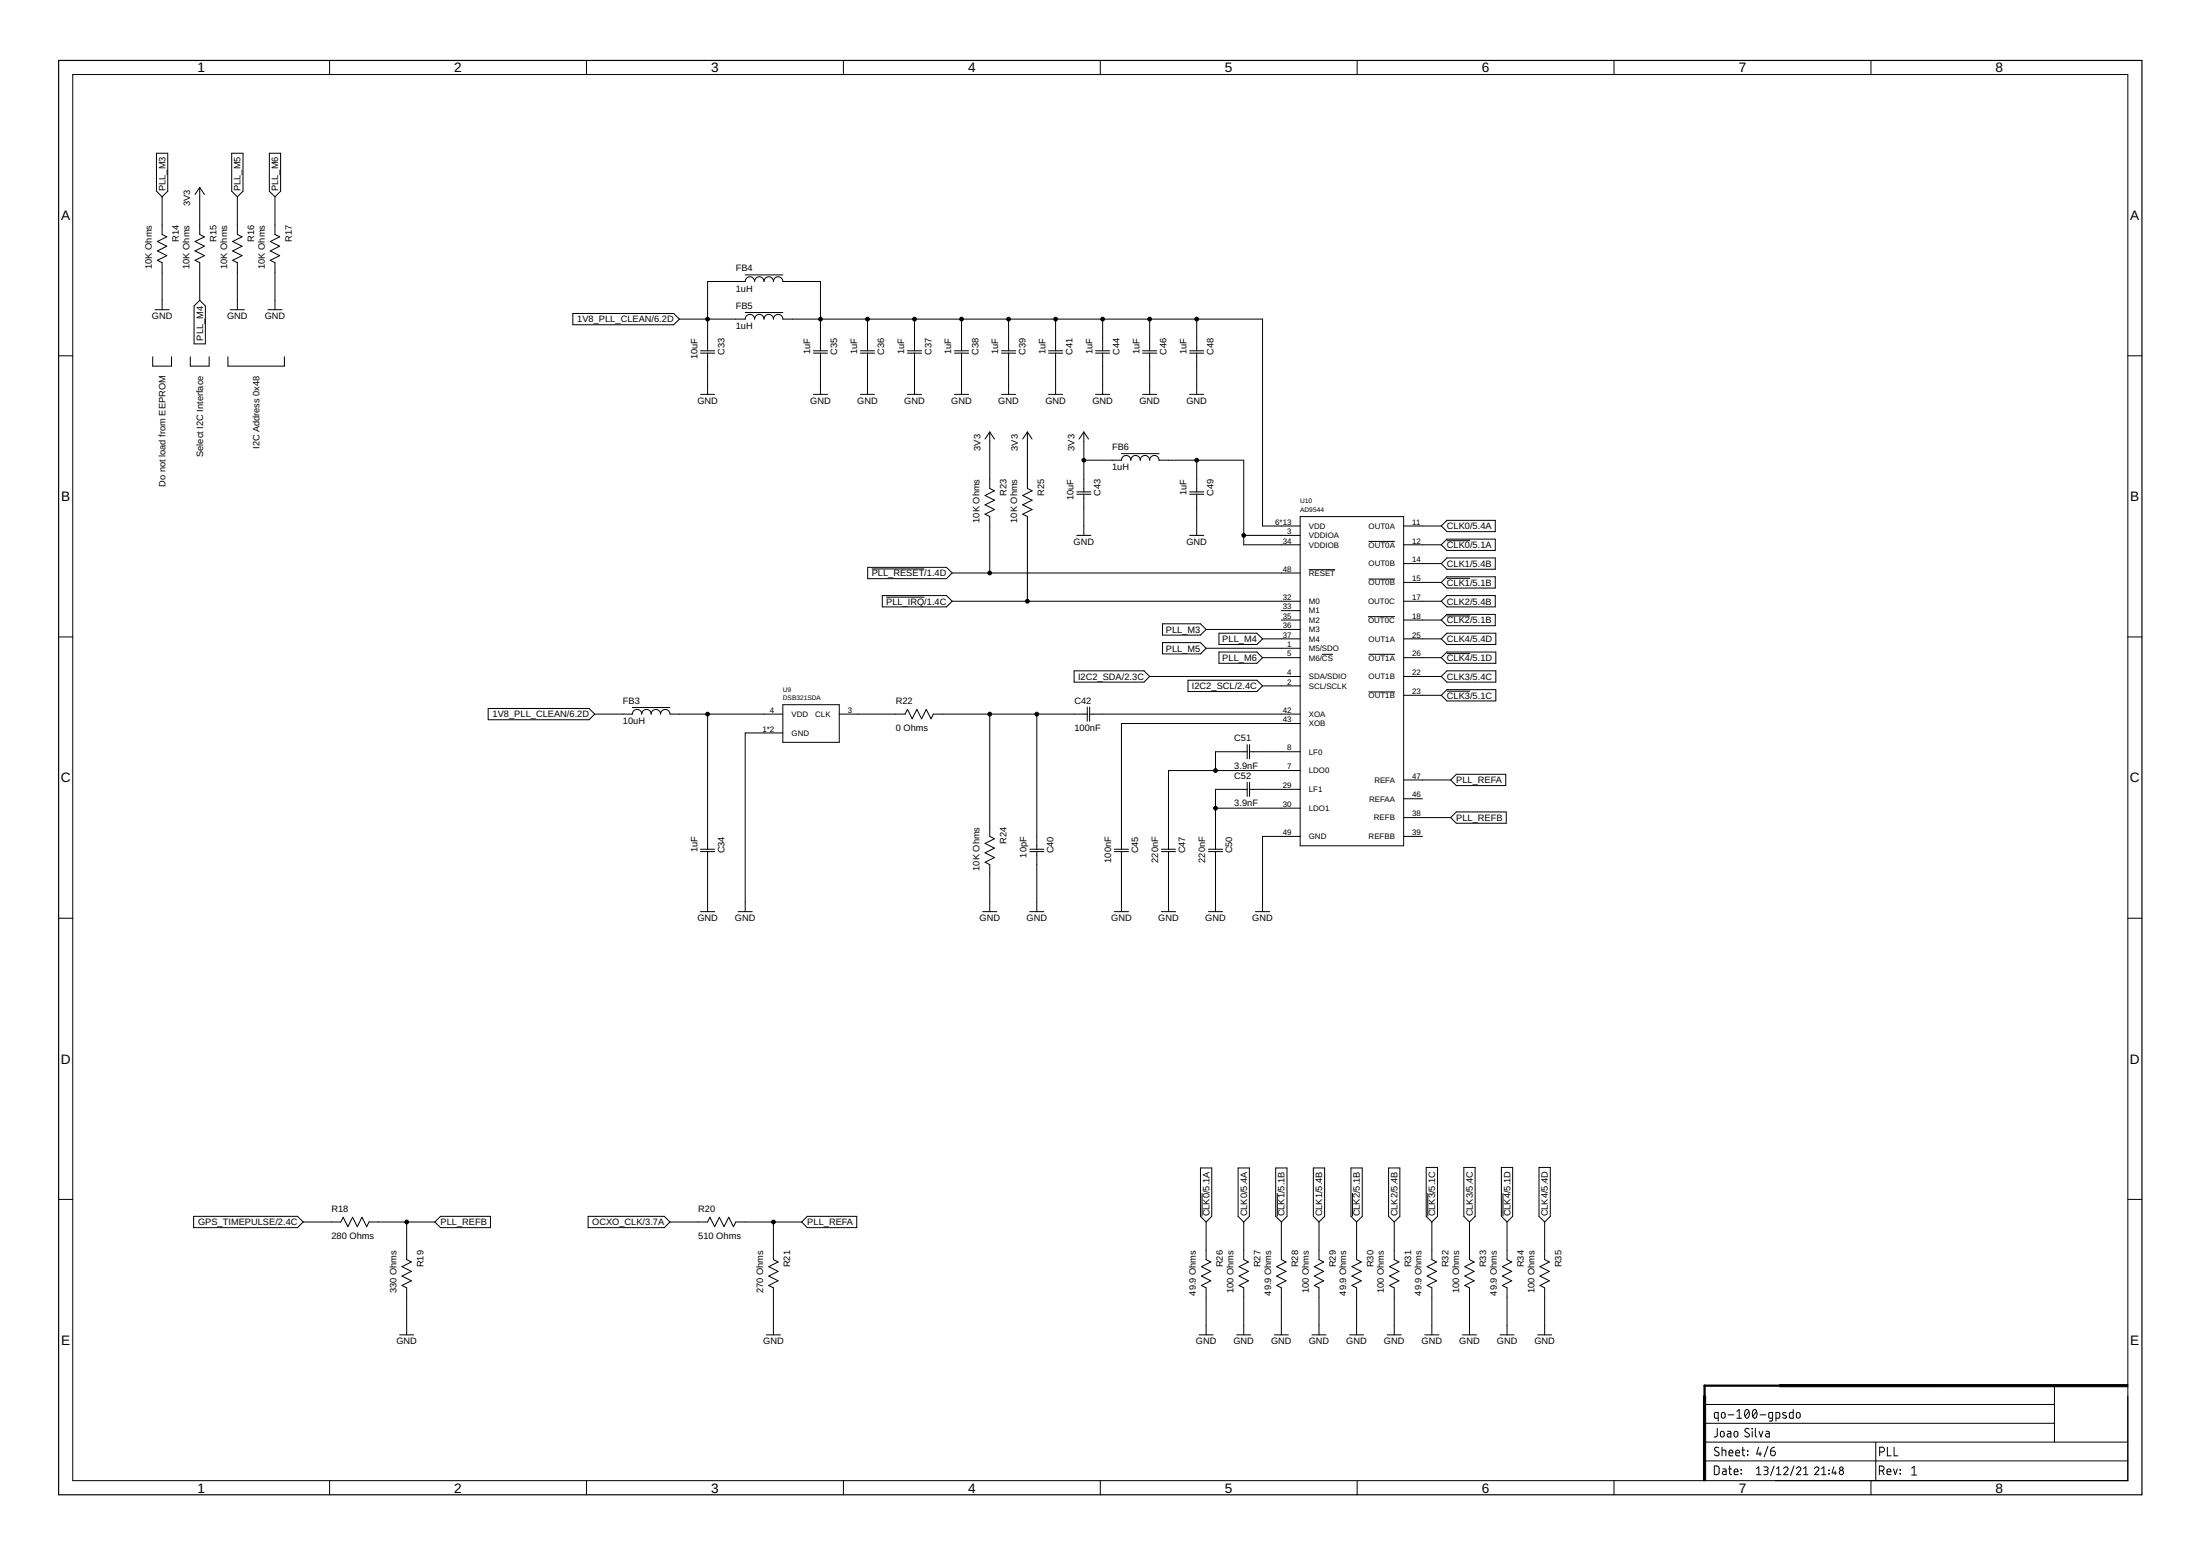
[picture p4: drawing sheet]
<svg xmlns="http://www.w3.org/2000/svg" width="594mm" height="420mm" viewBox="0 0 594 420" stroke-linecap="round" stroke-linejoin="round" font-family="sans-serif">
<g fill="none" stroke="#000" stroke-width=".27">
<path d="M89 16.3v3.8M158.4 16.3v3.8M227.8 16.3v3.8M297.1 16.3v3.8M366.5 16.3v3.8M435.8 16.3v3.8M505.2 16.3v3.8M19.6 20.1h555v379.7h-555zM42.2 41.4h3.1v10.2l-1.5 1.5-1.6-1.5zM43.8 53.1v10.2l1.2 .6-2.5 1.3 2.5 1.3-2.5 1.3 2.5 1.2-2.5 1.3 1.3 .6v12.7M53.9 50.6v12.7l1.3 .6-2.5 1.3 2.5 1.3-2.5 1.3 2.5 1.2-2.5 1.3 1.2 .6v10.2M53.9 50.6l1.3 1.9"/>
<path d="M53.9 50.6l-1.2 1.9M62.6 41.4h3v10.2l-1.5 1.5-1.5-1.5zM64.1 53.1v10.2l1.3 .6-2.6 1.3 2.6 1.3-2.6 1.3 2.6 1.2-2.6 1.3 1.3 .6v12.7M72.7 41.4h3.1v10.2l-1.5 1.5-1.6-1.5zM74.3 53.1v10.2l1.2 .6-2.5 1.3 2.5 1.3-2.5 1.3 2.5 1.2-2.5 1.3 1.3 .6v12.7M201.2 74.2h10.2M15.8 96.1h3.8M41.2 96.3v2.6h5.1v-2.6M41.9 83.6h3.8M51.4 96.3v2.6h5.1v-2.6M53.9 81.1l1.6 1.5v10.3h-3.1v-10.3zM61.6 96.3v2.6h15.2v-2.6"/>
<path d="M62.2 83.6h3.8M72.3 83.6h3.9M154.7 84.6h27.2l1.6 1.6-1.6 1.5h-27.2zM183.5 86.2h17.7a1.27 1.27 0 0 1 1.3-1.3 1.27 1.27 0 0 1 1.3 1.3 1.27 1.27 0 0 1 1.2-1.3 1.27 1.27 0 0 1 1.3 1.3 1.27 1.27 0 0 1 1.3-1.3 1.27 1.27 0 0 1 1.3 1.3 1.27 1.27 0 0 1 1.2-1.3 1.27 1.27 0 0 1 1.3 1.3h129.5v55.8h10.2M189.2 94.7h3.8M189.2 95.4h3.8M191.1 94.7v-18.7h10.1a1.27 1.27 0 0 1 1.3-1.3 1.27 1.27 0 0 1 1.3 1.3 1.27 1.27 0 0 1 1.2-1.3 1.27 1.27 0 0 1 1.3 1.3 1.27 1.27 0 0 1 1.3-1.3 1.27 1.27 0 0 1 1.3 1.3 1.27 1.27 0 0 1 1.2-1.3 1.27 1.27 0 0 1 1.3 1.3h10.2v18.7M191.1 95.4v11.1M201.2 84.4h10.2M219.6 94.7h3.9M219.6 95.4h3.9M221.6 95.4v11.1"/>
<path d="M232.3 94.7h3.9M232.3 95.4h3.9M234.3 86.2v8.5M234.3 95.4v11.1M245 94.7h3.9M245 95.4h3.9M247 86.2v8.5M247 95.4v11.1M257.7 94.7h3.9M257.7 95.4h3.9M259.7 86.2v8.5M259.7 95.4v11.1"/>
<path d="M270.4 94.7h3.9M270.4 95.4h3.9M272.4 86.2v8.5M272.4 95.4v11.1M283.1 94.7h3.9M283.1 95.4h3.9M285.1 86.2v8.5M285.1 95.4v11.1M295.8 94.7h3.9M295.8 95.4h3.9M297.8 86.2v8.5M297.8 95.4v11.1"/>
<path d="M308.5 94.7h3.9M308.5 95.4h3.9M310.5 86.2v8.5M310.5 95.4v11.1M321.2 94.7h3.9M321.2 95.4h3.9M323.2 86.2v8.5M323.2 95.4v11.1M574.6 96.1h3.8M189.2 106.5h3.8M219.6 106.5h3.9M232.3 106.5h3.9"/>
<path d="M245 106.5h3.9M257.7 106.5h3.9M267.3 116.6v15.3l1.2 .6-2.5 1.3 2.5 1.3-2.5 1.2 2.5 1.3-2.5 1.3 1.3 .6v15.2M267.3 116.6l1.2 2M267.3 116.6l-1.3 2M270.4 106.5h3.9M277.4 116.6v15.3l1.3 .6-2.5 1.3 2.5 1.3-2.5 1.2 2.5 1.3-2.5 1.3 1.2 .6v22.8M277.4 116.6l1.3 2M277.4 116.6l-1.2 2M283.1 106.5h3.9M292.7 116.6l1.2 2M292.7 116.6l-1.3 2"/>
<path d="M292.7 116.6v16.2M295.8 106.5h3.9M308.5 106.5h3.9M321.2 106.5h3.9M290.8 132.8h3.8M290.8 133.5h3.8M292.7 124.3h10.1a1.27 1.27 0 0 1 1.3-1.3 1.27 1.27 0 0 1 1.3 1.3 1.27 1.27 0 0 1 1.2-1.3 1.27 1.27 0 0 1 1.3 1.3 1.27 1.27 0 0 1 1.3-1.3 1.27 1.27 0 0 1 1.3 1.3 1.27 1.27 0 0 1 1.2-1.3 1.27 1.27 0 0 1 1.3 1.3h22.9v22.8h15.2M292.7 133.5v11.1M302.8 122.5h10.2M321.2 132.8h3.9M321.2 133.5h3.9M323.2 124.3v8.5"/>
<path d="M323.2 133.5v11.1M351.1 139.5h27.9v88.9h-27.9zM234.3 153.2h21.3l1.5 1.5-1.5 1.6h-21.3zM235.4 153.6h14.2M257.1 154.7h94M290.8 144.6h3.8M321.2 144.6h3.9M335.9 144.6h15.2M353.4 153.8h7.1M369.5 146.2h7.2M369.5 156.4h7.2M379 142h10.2"/>
<path d="M379 147.1h10.2M379 157.3h10.2M379 152.2h10.2M389.2 142l1.5-1.5h13.1v3.1h-13.1zM389.2 147.1l1.5-1.5h13.1v3h-13.1zM389.2 157.3l1.5-1.6h13.1v3.1h-13.1zM390.7 150.7h13.1v3h-13.1l-1.5-1.5zM390.7 146h6.3M390.7 156.2h6.3M15.8 172h3.8M238.3 160.8h17.3l1.5 1.5-1.5 1.6h-17.3zM239.3 161.2h10.3"/>
<path d="M257.1 162.3h94M313.9 173.5h10.3l1.5 1.5-1.5 1.6h-10.3zM313.9 168.4h10.3l1.5 1.6-1.5 1.5h-10.3zM325.7 175h25.4M325.7 170h25.4M329.2 171h10.2l1.5 1.5-1.5 1.5h-10.2zM329.2 176.1h10.2l1.5 1.5-1.5 1.5h-10.2zM340.9 177.6h10.2M340.9 172.5h10.2M346 167.4h5.1M346 164.9h5.1M357 176.7h2.9"/>
<path d="M369.4 166.5h7.3M369.5 176.7h7.2M379 177.6h10.2M379 172.5h10.2M379 167.4h10.2M379 162.3h10.2M389.2 162.3l1.5-1.5h13.1v3.1h-13.1zM389.2 167.4l1.5-1.5h13.1v3.1h-13.1zM389.2 177.6l1.5-1.5h13.2v3h-13.2zM390.7 171h13.2v3h-13.2l-1.5-1.5zM390.7 176.5h6.3M390.7 166.3h6.3"/>
<path d="M574.6 172h3.8M131.8 191.3h27.3l1.5 1.5-1.5 1.6h-27.3zM160.6 192.8h10.2a1.27 1.27 0 0 1 1.2-1.2 1.27 1.27 0 0 1 1.3 1.2 1.27 1.27 0 0 1 1.3-1.2 1.27 1.27 0 0 1 1.2 1.2 1.27 1.27 0 0 1 1.3-1.2 1.27 1.27 0 0 1 1.3 1.2 1.27 1.27 0 0 1 1.2-1.2 1.27 1.27 0 0 1 1.3 1.2h30.5M170.8 191.1h10.1M191.1 192.8v36.5M211.4 190.3h15.2v10.1h-15.2zM211.4 197.9h-10.2v48.3M226.6 192.8h17.8l.6-1.2 1.3 2.5 1.3-2.5 1.3 2.5 1.2-2.5 1.3 2.5 .6-1.3h41.6M267.3 192.8v33l1.2 .7-2.5 1.3 2.5 1.2-2.5 1.3 2.5 1.3-2.5 1.2 1.3 .7v12.7M280 192.8v36.5M290 181.1h18.9l1.6 1.6-1.6 1.5h-18.9zM293.6 190.9v3.8"/>
<path d="M294.2 192.8h56.9M294.2 190.9v3.8M310.5 182.7h40.6M320.8 183.7h18.6l1.5 1.5-1.5 1.5h-18.6zM340.9 185.2h10.2M351.1 195.4h-48.3v33.9M369.5 186.8h7.2M379 182.7h10.2M379 187.7h10.2M389.2 182.7l1.5-1.6h13.2v3.1h-13.2zM389.2 187.7l1.5-1.5h13.2v3.1h-13.2zM390.7 186.6h6.3"/>
<path d="M328.2 218.2h22.9M336.8 203h-8.6v5.1M336.8 213.1h-8.6v16.2M336.8 201.1v3.8M336.8 211.2v3.9M337.4 201.1v3.8M337.4 211.2v3.9M337.4 203h13.7M337.4 213.1h13.7M351.1 208.1h-35.6v21.2M379 210.6h12.7M379 215.7h5.1"/>
<path d="M391.7 210.6l1.6-1.5h13.3v3h-13.3zM189.2 229.3h3.8M189.2 230h3.8M191.1 230v16.2M278.1 229.3h3.8M278.1 230h3.8M280 230v16.2M300.9 229.3h3.8M300.9 230h3.8M302.8 230v16.2M313.6 229.3h3.8M313.6 230h3.8"/>
<path d="M315.5 230v16.2M326.3 229.3h3.8M326.3 230h3.8M328.2 230v16.2M351.1 225.8h-10.2v20.4M379 225.8h5.1M379 220.8h12.7M391.7 220.8l1.6-1.6h13.4v3.1h-13.4zM15.8 247.9h3.8M189.2 246.2h3.8M199.3 246.2h3.8M265.4 246.2h3.8"/>
<path d="M278.1 246.2h3.8M300.9 246.2h3.8M313.6 246.2h3.8M326.3 246.2h3.8M339 246.2h3.8M574.6 247.9h3.8M324.2 315.4h3v13l-1.5 1.6-1.5-1.6zM334.3 315.4h3.1v13l-1.5 1.6-1.6-1.6zM344.5 315.4h3v13l-1.5 1.6-1.5-1.6zM354.6 315.4h3.1v13l-1.5 1.6-1.6-1.6zM364.8 315.4h3.1v13l-1.6 1.6-1.5-1.6zM375 315.4h3v13l-1.5 1.6-1.5-1.6z"/>
<path d="M385.1 315.2h3.1v13.2l-1.5 1.6-1.6-1.6zM395.3 315.2h3v13.2l-1.5 1.6-1.5-1.6zM405.4 315.2h3.1v13.2l-1.5 1.6-1.6-1.6zM415.6 315.2h3v13.2l-1.5 1.6-1.5-1.6zM15.8 323.9h3.8M52.3 328.4h28l1.6 1.6-1.6 1.5h-28zM81.9 330h10.1l.7-1.3 1.2 2.5 1.3-2.5 1.3 2.5 1.2-2.5 1.3 2.5 .7-1.2h17.7M109.8 330v10.1l1.3 .7-2.6 1.2 2.6 1.3-2.6 1.3 2.6 1.2-2.6 1.3 1.3 .6v12.7M119 328.4h13.4v3.1h-13.4l-1.6-1.5zM158.8 328.4h20.6l1.5 1.6-1.5 1.5h-20.6zM180.9 330h10.2l.6-1.3 1.3 2.5 1.2-2.5 1.3 2.5 1.3-2.5 1.3 2.5 .6-1.2h17.8M208.9 330v10.1l1.2 .7-2.5 1.2 2.5 1.3-2.5 1.3 2.5 1.2-2.5 1.3 1.3 .6v12.7"/>
<path d="M218 328.4h13.4v3.1h-13.4l-1.5-1.5zM324.6 322.2v6.2M325.7 330v10.1l1.3 .7-2.6 1.2 2.6 1.3-2.6 1.3 2.6 1.2-2.6 1.3 1.3 .6v12.7M335.9 330v10.1l1.2 .7-2.5 1.2 2.5 1.3-2.5 1.3 2.5 1.2-2.5 1.3 1.3 .6v12.7M344.9 322.2v6.2M346 330v10.1l1.3 .7-2.6 1.2 2.6 1.3-2.6 1.3 2.6 1.2-2.6 1.3 1.3 .6v12.7M356.2 330v10.1l1.2 .7-2.5 1.2 2.5 1.3-2.5 1.3 2.5 1.2-2.5 1.3 1.3 .6v12.7M365.2 322.2v6.2M366.3 330v10.1l1.3 .7-2.5 1.2 2.5 1.3-2.5 1.3 2.5 1.2-2.5 1.3 1.2 .6v12.7M376.5 330v10.1l1.3 .7-2.6 1.2 2.6 1.3-2.6 1.3 2.6 1.2-2.6 1.3 1.3 .6v12.7M385.6 322.2v6.2M386.7 330v10.1l1.2 .7-2.5 1.2 2.5 1.3-2.5 1.3 2.5 1.2-2.5 1.3 1.3 .6v12.7"/>
<path d="M396.8 330v10.1l1.3 .7-2.6 1.2 2.6 1.3-2.6 1.3 2.6 1.2-2.6 1.3 1.3 .6v12.7M405.8 322.2v6.2M407 330v10.1l1.2 .7-2.5 1.2 2.5 1.3-2.5 1.3 2.5 1.2-2.5 1.3 1.3 .6v12.7M417.1 330v10.1l1.3 .7-2.6 1.2 2.6 1.3-2.6 1.3 2.6 1.2-2.6 1.3 1.3 .6v12.7M574.6 323.9h3.8M107.9 360.4h3.8M206.9 360.4h3.9M323.8 360.4h3.8M333.9 360.4h3.9M344.1 360.4h3.8M354.3 360.4h3.8M364.4 360.4h3.8"/>
<path d="M374.6 360.4h3.8M384.7 360.4h3.9M394.9 360.4h3.8M405 360.4h3.9M415.2 360.4h3.8M460.3 379.2h94.5M554.8 374.2v15.2M89 399.8v3.8M158.4 399.8v3.8M227.8 399.8v3.8M297.1 399.8v3.8M366.5 399.8v3.8"/>
<path d="M435.8 399.8v3.8M460.3 394.5h114.3M460.3 389.4h114.3M460.3 384.3h94.5M462.9 395.9h.9l.4 .4v1.4l-.4 .5h-.9zM463.7 385.7v2l-.2 .2-.6 .1M464 382.9h-.8l-.2-.2v-1.1l.2-.2h.8v2.3M464.1 391a.58 .58 0 0 0-.9-.1 .58 .58 0 0 0 .1 .9l.7 .3a.54 .54 0 0 1 .2 .8 .54 .54 0 0 1-.8 .2l-.5-.3M464.7 386.7l.5-.2a.92 .92 0 0 1 .1 1.5h-.3l-.4-.3zM464.9 381.6l.5-.2a.92 .92 0 0 1 .2 1.5l-.7-.1zM465 391.6l.9 .1 .1 1.4M465 390.8v2.3"/>
<path d="M465.2 396.6l.7 .1 .2 .2v1.3h-.6a.46 .46 0 0 1-.4-.5 .46 .46 0 0 1 .4-.4h.6M466.5 386.5h.7l.2 .2v1.3h-.6a.46 .46 0 0 1-.4-.4 .46 .46 0 0 1 .4-.5h.6M466.6 382h1.6M466.8 396.6h.8M466.9 392.3h1a.54 .54 0 0 0-.3-.7 .54 .54 0 0 0-.7 .5l.1 .9 .9 .1M467.1 395.9v1.9l.1 .3 .4 .1M468.3 397.4h1a.54 .54 0 0 0-.3-.7 .54 .54 0 0 0-.7 .5l.1 .9 .9 .1M468.4 386.7l.5-.2a.92 .92 0 0 1 .1 1.5l-.6-.1zM468.7 392.3h1.1a.54 .54 0 0 0-.4-.7 .54 .54 0 0 0-.7 .5l.1 .9 1 .1M469 382.9h1.3M469 381.1l.6-.5v2.3M470.1 397.9l.2 .1z"/>
<path d="M470.1 396.8l.2 .2zM470.4 391.6h.7M470.6 390.8v2.1l.5 .2M471.4 380.8a.62 .62 0 0 1 .7-.1 .62 .62 0 0 1 .3 .8 .99 .99 0 0 1-.8 1.4 1.62 1.62 0 0 1-.2-2.1zM471.9 391.8l.1 .1zM471.9 392.8l.1 .1zM472.3 381.1l-1.1 1.3M472.3 385.9a.58 .58 0 0 0-.9-.1 .58 .58 0 0 0 0 .9l.7 .4a.58 .58 0 0 1 .1 .8 .58 .58 0 0 1-.9 0l-.2-.2M473.1 385.7l.1 .1zM473.2 386.5v1.5M473.5 380.8a.61 .61 0 0 1 .7-.1 .61 .61 0 0 1 .3 .8 .99 .99 0 0 1-.8 1.4 1.62 1.62 0 0 1-.2-2.1zM474 385.7v1.9l.4 .4"/>
<path d="M474.3 381.1l-1 1.3M474.3 396.6l.6-.5v2.1M474.3 398.2h1.2M474.9 390.8l-.5 1.8h1.3M475 386.5l.5 1.5 .5-1.5M475.3 382h1.5M475.3 392.1v1M476.3 396.1h.7a.48 .48 0 0 1 .5 .5 .48 .48 0 0 1-.5 .4h-.5M476.9 397a.58 .58 0 0 1 .5 .6 .58 .58 0 0 1-.5 .6h-.6M476.9 386.5h.6l.3 .2v1.3h-.6a.46 .46 0 0 1-.5-.4 .46 .46 0 0 1 .5-.5h.6M477.4 390.5l-1 2.9M478.1 391.8h.8a.65 .65 0 0 1 .5 .7 .65 .65 0 0 1-.6 .6 .65 .65 0 0 1-.7-.6z"/>
<path d="M478.7 382.9h-.8l-.3-.2v-1.1l.3-.2h.8v1.9l-.3 .4h-.6M479.1 395.9l-1 2.5M479.2 390.8l-.8 .3-.3 .7M479.6 382.9h.8l.2-.2v-1.1l-.2-.2h-.8v2.3M479.7 398.2h1.2M479.7 396.6l.6-.5v2.1M481.7 396.6a.58 .58 0 0 1 .8-.5 .58 .58 0 0 1 .2 .9l-1 1.2h1.1M482.3 381.5l-.7-.1-.2 .4 .9 .6 .1 .4h-1M484.2 380.6v2.3h-.8l-.2-.2v-1.1l.2-.2h.8M484.4 395.9l-.9 2.5M485.1 396.6a.58 .58 0 0 1 .9-.5 .58 .58 0 0 1 .1 .9l-1 1.2h1.2M485.2 381.6l.5-.2a.92 .92 0 0 1 .2 1.5h-.4l-.4-.3z"/>
<path d="M487 398.2h1.2M487 396.6l.6-.5v2.1M490 396.6a.58 .58 0 0 1 .8-.5 .58 .58 0 0 1 .2 .9l-1 1.2h1.2M491.9 398.2h1.2M491.9 396.6l.6-.5v2.1M493.8 397.9l.2 .1zM493.8 397l.2 .1zM495.2 396.1l-.5 1.6h1.2M495.6 397.3v.9M505.2 399.8v3.8M506.5 389.4v10.4M507.5 397.2h.6a.65 .65 0 0 0 .7-.7 .65 .65 0 0 0-.7-.6h-.6v2.3"/>
<path d="M507.6 392.1h.6a.65 .65 0 0 0 .7-.7 .65 .65 0 0 0-.7-.6h-.6v2.3M508.3 397.2l.5 1M509.6 397.4h1a.54 .54 0 0 0-.4-.7 .54 .54 0 0 0-.6 .5l.1 .9 .9 .1M509.7 390.8v2.3h1M511.3 396.6l.5 1.6 .5-1.6M511.5 390.8v2.3h1M513.1 396.8l.1 .2zM513.1 397.9l.1 .1zM516.2 396.5l.7-.5v2.3M516.2 398.3h1.3"/>
<circle cx="497.2" cy="397.6" r=".58"/>
<circle cx="497.2" cy="396.6" r=".47"/>
</g>
<path d="M15.8 16.3h562.6v387.3h-562.6z" fill="none" stroke="#000" stroke-width=".32"/>
<path d="M460 377h.6v22.8h-.6zM480.6 373.9h94v.6h-94z" fill="#000" stroke="#000" stroke-width=".27"/>
<path d="M523.8 374.2h-63.5v3.8" fill="none" stroke="#000" stroke-width=".61"/>
<g fill="#000" stroke="#000" stroke-width=".27">
<circle cx="191.1" cy="86.2" r=".51"/>
<circle cx="221.6" cy="86.2" r=".51"/>
<circle cx="234.3" cy="86.2" r=".51"/>
<circle cx="247" cy="86.2" r=".51"/>
<circle cx="259.7" cy="86.2" r=".51"/>
<circle cx="272.4" cy="86.2" r=".51"/>
<circle cx="285.1" cy="86.2" r=".51"/>
<circle cx="297.8" cy="86.2" r=".51"/>
<circle cx="310.5" cy="86.2" r=".51"/>
<circle cx="323.2" cy="86.2" r=".51"/>
<circle cx="292.7" cy="124.3" r=".51"/>
<circle cx="323.2" cy="124.3" r=".51"/>
<circle cx="267.3" cy="154.7" r=".51"/>
<circle cx="335.9" cy="144.6" r=".51"/>
<circle cx="277.4" cy="162.3" r=".51"/>
<circle cx="191.1" cy="192.8" r=".51"/>
<circle cx="267.3" cy="192.8" r=".51"/>
<circle cx="280" cy="192.8" r=".51"/>
<circle cx="328.2" cy="218.2" r=".51"/>
<circle cx="328.2" cy="208.1" r=".51"/>
<circle cx="109.8" cy="330" r=".51"/>
<circle cx="208.9" cy="330" r=".51"/>
</g>
<g font-size="3.7">
<text x="53.3" y="19.5">1</text>
<text x="122.7" y="19.5">2</text>
<text x="192" y="19.5">3</text>
<text x="261.4" y="19.5">4</text>
<text x="330.8" y="19.5">5</text>
<text x="400.2" y="19.5">6</text>
<text x="469.5" y="19.5">7</text>
<text x="538.9" y="19.5">8</text>
<text x="16.5" y="59.4">A</text>
<text x="575.3" y="59.4">A</text>
<text x="16.5" y="135.3">B</text>
<text x="575.3" y="135.3">B</text>
<text x="16.4" y="211.3">C</text>
<text x="575.2" y="211.3">C</text>
<text x="16.4" y="287.2">D</text>
<text x="575.2" y="287.2">D</text>
<text x="16.5" y="363.1">E</text>
<text x="575.3" y="363.1">E</text>
<text x="53.3" y="403">1</text>
<text x="122.7" y="403">2</text>
<text x="192" y="403">3</text>
<text x="261.4" y="403">4</text>
<text x="330.8" y="403">5</text>
<text x="400.2" y="403">6</text>
<text x="469.5" y="403">7</text>
<text x="538.9" y="403">8</text>
</g>
<g font-size="2.5">
<text x="44.7" y="51.6" transform="rotate(-90 44.7 51.6)">PLL_M3</text>
<text x="65" y="51.6" transform="rotate(-90 65 51.6)">PLL_M5</text>
<text x="75.1" y="51.6" transform="rotate(-90 75.1 51.6)">PLL_M6</text>
<text x="51.4" y="55.7" transform="rotate(-90 51.4 55.7)">3V3</text>
<text x="48.3" y="65.4" transform="rotate(-90 48.3 65.4)">R14</text>
<text x="58.5" y="65.4" transform="rotate(-90 58.5 65.4)">R15</text>
<text x="68.6" y="65.4" transform="rotate(-90 68.6 65.4)">R16</text>
<text x="78.8" y="65.4" transform="rotate(-90 78.8 65.4)">R17</text>
<text x="41" y="72.6" transform="rotate(-90 41 72.6)">10K Ohms</text>
<text x="51.2" y="72.6" transform="rotate(-90 51.2 72.6)">10K Ohms</text>
<text x="61.3" y="72.6" transform="rotate(-90 61.3 72.6)">10K Ohms</text>
<text x="71.5" y="72.6" transform="rotate(-90 71.5 72.6)">10K Ohms</text>
<text x="198.7" y="73.2">FB4</text>
<text x="198.7" y="78.8">1uH</text>
<text x="198.7" y="83.4">FB5</text>
<text x="41" y="86.2">GND</text>
<text x="61.3" y="86.2">GND</text>
<text x="71.5" y="86.2">GND</text>
<text x="155.9" y="87.1">1V8_PLL_CLEAN/6.2D</text>
<text x="198.7" y="88.9">1uH</text>
<text x="54.8" y="91.9" transform="rotate(-90 54.8 91.9)">PLL_M4</text>
<text x="195.6" y="95.8" transform="rotate(-90 195.6 95.8)">C33</text>
<text x="218.8" y="95.6" transform="rotate(-90 218.8 95.6)">1uF</text>
<text x="226.1" y="95.8" transform="rotate(-90 226.1 95.8)">C35</text>
<text x="231.5" y="95.6" transform="rotate(-90 231.5 95.6)">1uF</text>
<text x="238.8" y="95.8" transform="rotate(-90 238.8 95.8)">C36</text>
<text x="244.2" y="95.6" transform="rotate(-90 244.2 95.6)">1uF</text>
<text x="251.5" y="95.8" transform="rotate(-90 251.5 95.8)">C37</text>
<text x="256.9" y="95.6" transform="rotate(-90 256.9 95.6)">1uF</text>
<text x="264.2" y="95.8" transform="rotate(-90 264.2 95.8)">C38</text>
<text x="269.6" y="95.6" transform="rotate(-90 269.6 95.6)">1uF</text>
<text x="276.9" y="95.8" transform="rotate(-90 276.9 95.8)">C39</text>
<text x="282.3" y="95.6" transform="rotate(-90 282.3 95.6)">1uF</text>
<text x="289.6" y="95.8" transform="rotate(-90 289.6 95.8)">C41</text>
<text x="295" y="95.6" transform="rotate(-90 295 95.6)">1uF</text>
<text x="302.3" y="95.8" transform="rotate(-90 302.3 95.8)">C44</text>
<text x="307.7" y="95.6" transform="rotate(-90 307.7 95.6)">1uF</text>
<text x="315" y="95.8" transform="rotate(-90 315 95.8)">C46</text>
<text x="320.4" y="95.6" transform="rotate(-90 320.4 95.6)">1uF</text>
<text x="327.7" y="95.8" transform="rotate(-90 327.7 95.8)">C48</text>
<text x="188.3" y="97" transform="rotate(-90 188.3 97)">10uF</text>
<text x="188.3" y="109">GND</text>
<text x="218.8" y="109">GND</text>
<text x="231.5" y="109">GND</text>
<text x="244.2" y="109">GND</text>
<text x="256.9" y="109">GND</text>
<text x="269.6" y="109">GND</text>
<text x="282.3" y="109">GND</text>
<text x="295" y="109">GND</text>
<text x="307.7" y="109">GND</text>
<text x="320.4" y="109">GND</text>
<text x="54.8" y="123.4" transform="rotate(-90 54.8 123.4)">Select I2C Interface</text>
<text x="70.1" y="121.2" transform="rotate(-90 70.1 121.2)">I2C Address 0x48</text>
<text x="264.7" y="121.7" transform="rotate(-90 264.7 121.7)">3V3</text>
<text x="274.9" y="121.7" transform="rotate(-90 274.9 121.7)">3V3</text>
<text x="290.1" y="121.7" transform="rotate(-90 290.1 121.7)">3V3</text>
<text x="300.3" y="121.5">FB6</text>
<text x="44.7" y="131.5" transform="rotate(-90 44.7 131.5)">Do not load from EEPROM</text>
<text x="300.3" y="127">1uH</text>
<text x="271.8" y="133.9" transform="rotate(-90 271.8 133.9)">R23</text>
<text x="282" y="133.9" transform="rotate(-90 282 133.9)">R25</text>
<text x="289.9" y="135.1" transform="rotate(-90 289.9 135.1)">10uF</text>
<text x="297.2" y="133.9" transform="rotate(-90 297.2 133.9)">C43</text>
<text x="320.4" y="133.7" transform="rotate(-90 320.4 133.7)">1uF</text>
<text x="327.7" y="133.9" transform="rotate(-90 327.7 133.9)">C49</text>
<text x="264.5" y="141.2" transform="rotate(-90 264.5 141.2)">10K Ohms</text>
<text x="274.7" y="141.2" transform="rotate(-90 274.7 141.2)">10K Ohms</text>
<text x="390.7" y="142.9">CLK0/5.4A</text>
<text x="289.9" y="147.1">GND</text>
<text x="320.4" y="147.1">GND</text>
<text x="390.7" y="148">CLK0/5.1A</text>
<text x="235.4" y="155.6">PLL_RESET/1.4D</text>
<text x="390.7" y="153.1">CLK1/5.4B</text>
<text x="390.7" y="158.2">CLK1/5.1B</text>
<text x="239.3" y="163.2">PLL_IRQ/1.4C</text>
<text x="390.7" y="163.2">CLK2/5.4B</text>
<text x="314.8" y="170.9">PLL_M3</text>
<text x="330.1" y="173.4">PLL_M4</text>
<text x="390.7" y="173.4">CLK4/5.4D</text>
<text x="390.7" y="168.3">CLK2/5.1B</text>
<text x="314.8" y="175.9">PLL_M5</text>
<text x="330.1" y="178.5">PLL_M6</text>
<text x="390.7" y="178.5">CLK4/5.1D</text>
<text x="291.1" y="183.6">I2C2_SDA/2.3C</text>
<text x="390.7" y="183.6">CLK3/5.4C</text>
<text x="168.2" y="190.1">FB3</text>
<text x="241.9" y="190.1">R22</text>
<text x="290.1" y="190.1">C42</text>
<text x="321.9" y="186.1">I2C2_SCL/2.4C</text>
<text x="390.7" y="188.6">CLK3/5.1C</text>
<text x="133" y="193.7">1V8_PLL_CLEAN/6.2D</text>
<text x="168.2" y="195.6">10uH</text>
<text x="241.9" y="197.4">0 Ohms</text>
<text x="290.1" y="197.4">100nF</text>
<text x="333.3" y="200.2">C51</text>
<text x="333.3" y="207.5">3.9nF</text>
<text x="333.3" y="210.4">C52</text>
<text x="393.2" y="211.5">PLL_REFA</text>
<text x="333.3" y="217.7">3.9nF</text>
<text x="393.2" y="221.7">PLL_REFB</text>
<text x="271.8" y="227.9" transform="rotate(-90 271.8 227.9)">R24</text>
<text x="188.3" y="230.2" transform="rotate(-90 188.3 230.2)">1uF</text>
<text x="195.6" y="230.4" transform="rotate(-90 195.6 230.4)">C34</text>
<text x="277.2" y="231.6" transform="rotate(-90 277.2 231.6)">10pF</text>
<text x="284.5" y="230.4" transform="rotate(-90 284.5 230.4)">C40</text>
<text x="300.1" y="233" transform="rotate(-90 300.1 233)">100nF</text>
<text x="307.4" y="230.4" transform="rotate(-90 307.4 230.4)">C45</text>
<text x="312.8" y="233" transform="rotate(-90 312.8 233)">220nF</text>
<text x="320.1" y="230.4" transform="rotate(-90 320.1 230.4)">C47</text>
<text x="325.5" y="233" transform="rotate(-90 325.5 233)">220nF</text>
<text x="332.8" y="230.4" transform="rotate(-90 332.8 230.4)">C50</text>
<text x="264.5" y="235.1" transform="rotate(-90 264.5 235.1)">10K Ohms</text>
<text x="188.3" y="248.7">GND</text>
<text x="198.5" y="248.7">GND</text>
<text x="264.5" y="248.7">GND</text>
<text x="277.2" y="248.7">GND</text>
<text x="300.1" y="248.7">GND</text>
<text x="312.8" y="248.7">GND</text>
<text x="325.5" y="248.7">GND</text>
<text x="338.2" y="248.7">GND</text>
<text x="89.5" y="327.2">R18</text>
<text x="188.5" y="327.2">R20</text>
<text x="326.6" y="328.5" transform="rotate(-90 326.6 328.5)">CLK0/5.1A</text>
<text x="336.7" y="328.5" transform="rotate(-90 336.7 328.5)">CLK0/5.4A</text>
<text x="346.9" y="328.5" transform="rotate(-90 346.9 328.5)">CLK1/5.1B</text>
<text x="357.1" y="328.5" transform="rotate(-90 357.1 328.5)">CLK1/5.4B</text>
<text x="367.2" y="328.5" transform="rotate(-90 367.2 328.5)">CLK2/5.1B</text>
<text x="377.4" y="328.5" transform="rotate(-90 377.4 328.5)">CLK2/5.4B</text>
<text x="387.5" y="328.5" transform="rotate(-90 387.5 328.5)">CLK3/5.1C</text>
<text x="397.7" y="328.5" transform="rotate(-90 397.7 328.5)">CLK3/5.4C</text>
<text x="407.8" y="328.5" transform="rotate(-90 407.8 328.5)">CLK4/5.1D</text>
<text x="418" y="328.5" transform="rotate(-90 418 328.5)">CLK4/5.4D</text>
<text x="53.5" y="330.9">GPS_TIMEPULSE/2.4C</text>
<text x="89.5" y="334.5">280 Ohms</text>
<text x="118.9" y="330.9">PLL_REFB</text>
<text x="159.9" y="330.9">OCXO_CLK/3.7A</text>
<text x="188.5" y="334.5">510 Ohms</text>
<text x="218" y="330.9">PLL_REFA</text>
<text x="114.4" y="342.2" transform="rotate(-90 114.4 342.2)">R19</text>
<text x="213.4" y="342.2" transform="rotate(-90 213.4 342.2)">R21</text>
<text x="330.2" y="342.2" transform="rotate(-90 330.2 342.2)">R26</text>
<text x="340.4" y="342.2" transform="rotate(-90 340.4 342.2)">R27</text>
<text x="350.6" y="342.2" transform="rotate(-90 350.6 342.2)">R28</text>
<text x="360.7" y="342.2" transform="rotate(-90 360.7 342.2)">R29</text>
<text x="370.9" y="342.2" transform="rotate(-90 370.9 342.2)">R30</text>
<text x="381" y="342.2" transform="rotate(-90 381 342.2)">R31</text>
<text x="391.2" y="342.2" transform="rotate(-90 391.2 342.2)">R32</text>
<text x="401.3" y="342.2" transform="rotate(-90 401.3 342.2)">R33</text>
<text x="411.5" y="342.2" transform="rotate(-90 411.5 342.2)">R34</text>
<text x="421.7" y="342.2" transform="rotate(-90 421.7 342.2)">R35</text>
<text x="107" y="349.2" transform="rotate(-90 107 349.2)">330 Ohms</text>
<text x="206.1" y="349.2" transform="rotate(-90 206.1 349.2)">270 Ohms</text>
<text x="322.9" y="349.9" transform="rotate(-90 322.9 349.9)">49.9 Ohms</text>
<text x="333.1" y="349.2" transform="rotate(-90 333.1 349.2)">100 Ohms</text>
<text x="343.2" y="349.9" transform="rotate(-90 343.2 349.9)">49.9 Ohms</text>
<text x="353.4" y="349.2" transform="rotate(-90 353.4 349.2)">100 Ohms</text>
<text x="363.6" y="349.9" transform="rotate(-90 363.6 349.9)">49.9 Ohms</text>
<text x="373.7" y="349.2" transform="rotate(-90 373.7 349.2)">100 Ohms</text>
<text x="383.9" y="349.9" transform="rotate(-90 383.9 349.9)">49.9 Ohms</text>
<text x="394" y="349.2" transform="rotate(-90 394 349.2)">100 Ohms</text>
<text x="404.2" y="349.9" transform="rotate(-90 404.2 349.9)">49.9 Ohms</text>
<text x="414.4" y="349.2" transform="rotate(-90 414.4 349.2)">100 Ohms</text>
<text x="107" y="363">GND</text>
<text x="206.1" y="363">GND</text>
<text x="322.9" y="363">GND</text>
<text x="333.1" y="363">GND</text>
<text x="343.2" y="363">GND</text>
<text x="353.4" y="363">GND</text>
<text x="363.6" y="363">GND</text>
<text x="373.7" y="363">GND</text>
<text x="383.9" y="363">GND</text>
<text x="394" y="363">GND</text>
<text x="404.2" y="363">GND</text>
<text x="414.3" y="363">GND</text>
</g>
<g font-size="2.1">
<text x="344.4" y="141.7">6*13</text>
<text x="353.4" y="142.8">VDD</text>
<text x="369.6" y="142.8">OUT0A</text>
<text x="381.4" y="141.7">11</text>
<text x="346.4" y="146.8">34</text>
<text x="347.6" y="144.2">3</text>
<text x="353.4" y="145.3">VDDIOA</text>
<text x="353.4" y="147.9">VDDIOB</text>
<text x="369.6" y="147.9">OUT0A</text>
<text x="381.4" y="146.8">12</text>
<text x="346.4" y="154.4">48</text>
<text x="353.4" y="155.5">RESET</text>
<text x="369.6" y="153">OUT0B</text>
<text x="381.4" y="151.8">14</text>
<text x="369.6" y="158">OUT0B</text>
<text x="381.4" y="156.9">15</text>
<text x="346.4" y="164.5">33</text>
<text x="346.4" y="167.1">35</text>
<text x="346.4" y="162">32</text>
<text x="353.4" y="165.7">M1</text>
<text x="353.4" y="163.1">M0</text>
<text x="369.4" y="163.1">OUT0C</text>
<text x="381.4" y="167.1">18</text>
<text x="381.4" y="162">17</text>
<text x="346.4" y="172.2">37</text>
<text x="346.4" y="169.6">36</text>
<text x="353.4" y="173.3">M4</text>
<text x="353.4" y="168.2">M2</text>
<text x="353.4" y="170.7">M3</text>
<text x="369.4" y="168.2">OUT0C</text>
<text x="369.6" y="173.3">OUT1A</text>
<text x="381.4" y="172.2">25</text>
<text x="347.6" y="177.2">5</text>
<text x="347.6" y="174.7">1</text>
<text x="353.4" y="178.4">M6/CS</text>
<text x="353.4" y="175.8">M5/SDO</text>
<text x="369.6" y="178.4">OUT1A</text>
<text x="381.4" y="177.2">26</text>
<text x="347.6" y="184.9">2</text>
<text x="347.6" y="182.3">4</text>
<text x="353.4" y="186">SCL/SCLK</text>
<text x="353.4" y="183.4">SDA/SDIO</text>
<text x="369.6" y="183.4">OUT1B</text>
<text x="381.4" y="182.3">22</text>
<text x="369.6" y="188.5">OUT1B</text>
<text x="381.4" y="187.4">23</text>
<text x="205.9" y="197.6">1*2</text>
<text x="207.9" y="192.5">4</text>
<text x="213.7" y="193.6">VDD</text>
<text x="220.2" y="193.6">CLK</text>
<text x="229" y="192.5">3</text>
<text x="346.4" y="192.5">42</text>
<text x="346.4" y="195">43</text>
<text x="353.4" y="193.6">XOA</text>
<text x="353.4" y="196.1">XOB</text>
<text x="213.7" y="198.7">GND</text>
<text x="347.6" y="202.6">8</text>
<text x="353.4" y="203.8">LF0</text>
<text x="347.6" y="207.7">7</text>
<text x="353.4" y="208.8">LDO0</text>
<text x="346.4" y="212.8">29</text>
<text x="353.4" y="213.9">LF1</text>
<text x="371.1" y="211.4">REFA</text>
<text x="381.4" y="210.3">47</text>
<text x="381.4" y="215.3">46</text>
<text x="346.4" y="217.9">30</text>
<text x="353.4" y="219">LDO1</text>
<text x="369.7" y="216.5">REFAA</text>
<text x="371" y="221.5">REFB</text>
<text x="381.4" y="220.4">38</text>
<text x="346.4" y="225.5">49</text>
<text x="353.4" y="226.6">GND</text>
<text x="369.6" y="226.6">REFBB</text>
<text x="381.4" y="225.5">39</text>
</g>
<g font-size="1.8">
<text x="351.1" y="135.9">U10</text>
<text x="351.1" y="138.2">AD9544</text>
<text x="211.4" y="189">DSB321SDA</text>
<text x="211.4" y="186.7">U9</text>
</g>
</svg>
